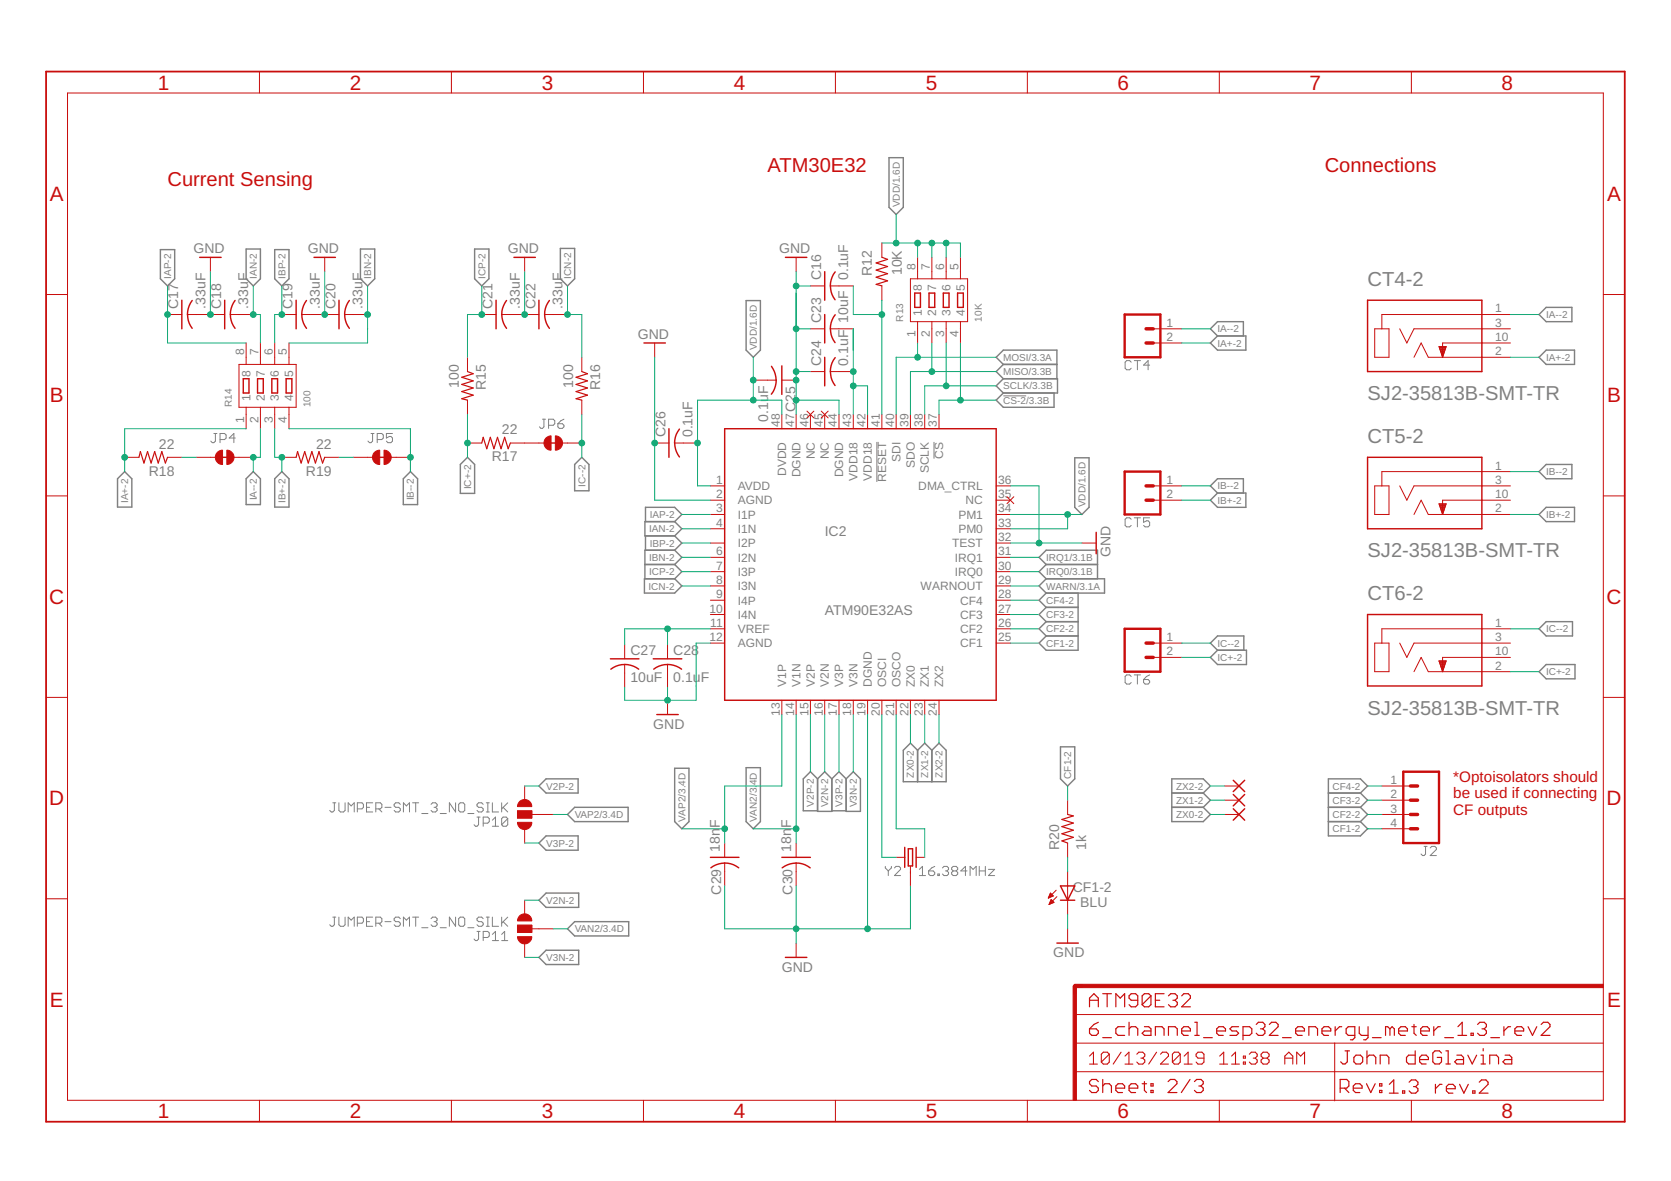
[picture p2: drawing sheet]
<svg xmlns="http://www.w3.org/2000/svg" width="297mm" height="210mm" viewBox="0 0 297 210" stroke-linecap="round" stroke-linejoin="round" font-family="sans-serif">
<g fill="none" stroke="#808080" stroke-width=".18">
<path d="M38 77h.6M38.3 77v1.4l-.3 .3h-.3l-.2-.3M39.1 78.1h.8l.3-.2v-.6l-.3-.3h-.8v1.7M41.8 77.9h-1.1l.9-.9v1.7M66 77h.5M66.2 77v1.4l-.2 .3h-.3l-.3-.3M67.1 78.1h.8l.2-.2v-.6l-.2-.3h-.8v1.7M69.8 77h-1.1v.9l.5-.3h.3l.3 .3v.5l-.3 .3h-.5l-.3-.3M96.4 74.5h.6M96.7 74.5v1.4l-.3 .2h-.2l-.3-.2M97.5 75.6h.8l.3-.3v-.5l-.3-.3h-.8v1.6M99.2 75.3h.8l.2 .3v.3l-.2 .2h-.6l-.2-.2z"/>
<path d="M100.2 74.5l-.5 .3-.5 .5M155.9 78.5v7.2M166 78.5v3M178.4 70.4h4M201.1 64.4l-.3-.3h-.5l-.3 .3v1l.3 .3h.5l.3-.3M201.6 64.1h1.1M202.2 64.1v1.6M204.4 64.9h-1.1l.8-.8v1.6M201.1 92.3l-.3-.3h-.5l-.3 .3v1.1l.3 .2h.5l.3-.2M201.6 92h1.1M202.2 92v1.6M204.4 92h-1.1v.8l.5-.2h.3l.3 .2v.6l-.3 .2h-.5l-.3-.2"/>
<path d="M201.6 120h1.1M202.2 120v1.6M204.4 120l-.6 .2-.5 .6M201.1 120.2l-.3-.2h-.5l-.3 .2v1.1l.3 .3h.5l.3-.3M203.3 120.8h.8l.3 .3v.2l-.3 .3h-.5l-.3-.3zM59.2 142.7h.5M59.4 142.7v1.3l-.2 .3h-.3l-.3-.3M60.2 142.7v1.3l.3 .3h.6l.2-.3v-1.3M61.9 144.3v-1.6l.5 .5 .6-.5v1.6M63.5 143.8h.8l.3-.3v-.5l-.3-.3h-.8v1.6M65.2 143.5h.5M66.3 142.7h-1.1v1.6h1.1"/>
<path d="M66.8 143.8h.8l.3-.3v-.5l-.3-.3h-.8v1.6M67.3 143.8l.6 .5M68.4 143.5h1.1M71.2 143l-.3-.3h-.6l-.2 .3v.2l.2 .3h.6l.3 .3v.2l-.3 .3h-.6l-.2-.3M71.7 144.3v-1.6l.5 .5 .6-.5v1.6M73.3 142.7h1.1M73.9 142.7v1.6M75 144.6h1.1M76.6 143l.3-.3h.5l.3 .3v.2l-.3 .3M77.2 143.5h.2M77.4 143.5l.3 .3v.2l-.3 .3h-.5l-.3-.3M78.3 144.6h1"/>
<path d="M81 142.7v1.6l-1.1-1.6v1.6M81.5 143l.3-.3h.5l.3 .3v1l-.3 .3h-.5l-.3-.3zM83.2 144.6h1M84.8 145.2h.5M85.1 145.2v1.4l-.3 .3h-.3l-.2-.3M85.9 143l-.3-.3h-.5l-.3 .3v.2l.3 .3h.5l.3 .3v.2l-.3 .3h-.5l-.3-.3M85.9 146.3h.8l.3-.3v-.5l-.3-.3h-.8v1.7M86.4 144.3h.6M86.4 142.7h.6M86.7 142.7v1.6M87.5 142.7v1.6h1.1M87.5 145.8l.6-.6v1.7"/>
<path d="M87.5 146.9h1.1M89.2 142.7v1.6M89.4 143.5l.9 .8M90.3 145.5l-.3-.3h-.6l-.2 .3v1.1M90.3 142.7l-1.1 1.1M90.3 145.5v1.1l-.3 .3h-.6l-.2-.3M90.3 145.5l-1.1 1.1M157.4 154v.3l.5 .5M157.9 154.8v.8M158.5 154v.3l-.6 .5M159 154.3l.3-.3h.5l.3 .3v.2l-1.1 1.1h1.1M163.4 154.5l.6-.5v1.6"/>
<path d="M163.4 155.6h1.1M165.1 154.8h.8l.3 .3v.2l-.3 .3h-.5l-.3-.3zM166.2 154l-.6 .3-.5 .5M166.7 155.3h.3v.3h-.3zM167.5 154.3l.3-.3h.5l.3 .3v.2l-.3 .3M168.1 154.8h.2M168.3 154.8l.3 .3v.2l-.3 .3h-.5l-.3-.3M169.4 154.8l-.2 .3v.2l.2 .3h.6l.2-.3v-.2l-.2-.3M169.4 154.8h.6M169.4 154.8l-.2-.3v-.2l.2-.3h.6l.2 .3v.2l-.2 .3M171.9 154.8h-1.1l.8-.8v1.6M172.4 155.6v-1.6l.6 .5 .5-.5v1.6"/>
<path d="M174.1 154.8h1.1M174.1 154v1.6M175.2 154v1.6M175.7 154.5h1.1l-1.1 1.1h1.1M253.2 150.4h.5M253.4 150.4v1.4l-.2 .3h-.3l-.3-.3M254.2 150.7l.3-.3h.6l.2 .3v.3l-1.1 1.1h1.1M59.2 163h.5M59.4 163v1.4l-.2 .2h-.3l-.3-.2M60.2 163v1.4l.3 .2h.6l.2-.2v-1.4M61.9 164.6v-1.6l.5 .5 .6-.5v1.6M63.5 164.1h.8l.3-.3v-.5l-.3-.3h-.8v1.6"/>
<path d="M65.2 163.8h.5M66.3 163h-1.1v1.6h1.1M66.8 164.1h.8l.3-.3v-.5l-.3-.3h-.8v1.6M67.3 164.1l.6 .5M68.4 163.8h1.1M71.2 163.3l-.3-.3h-.6l-.2 .3v.2l.2 .3h.6l.3 .3v.3l-.3 .2h-.6l-.2-.2M71.7 164.6v-1.6l.5 .5 .6-.5v1.6M73.3 163h1.1M73.9 163v1.6M75 164.9h1.1M76.6 163.3l.3-.3h.5l.3 .3v.2l-.3 .3M77.2 163.8h.2"/>
<path d="M77.4 163.8l.3 .3v.3l-.3 .2h-.5l-.3-.2M78.3 164.9h1M81 163v1.6l-1.1-1.6v1.6M81.8 163h.5l.3 .3v1.1l-.3 .2h-.5l-.3-.2v-1.1zM83.2 164.9h1M84.8 165.5h.5M85.1 165.5v1.4l-.3 .3h-.3l-.2-.3M85.9 163.3l-.3-.3h-.5l-.3 .3v.2l.3 .3h.5l.3 .3v.3l-.3 .2h-.5l-.3-.2M85.9 166.6h.8l.3-.3v-.5l-.3-.3h-.8v1.7M86.4 164.6h.6M86.4 163h.6M86.7 163v1.6"/>
<path d="M87.5 163v1.6h1.1M87.5 166.1l.6-.6v1.7M87.5 167.2h1.1M89.2 163v1.6M89.2 167.2h1.1M89.2 166.1l.5-.6v1.7M89.4 163.8l.9 .8M90.3 163l-1.1 1.1"/>
</g>
<g fill="none" stroke="#808080" stroke-width=".25">
<path d="M158 28h2.6v8.9l-1.3 1.2-1.3-1.2zM28.5 44.4h2.6v5.2l-1.3 1.2-1.3-1.2zM43.8 44.3h2.5v5.3l-1.3 1.2-1.2-1.2zM48.8 44.4h2.6v5.2l-1.3 1.2-1.3-1.2zM64.1 44.3h2.5v5.3l-1.3 1.2-1.2-1.2zM84.4 44.3h2.5v5.3l-1.3 1.2-1.2-1.2zM99.6 44.2h2.6v5.4l-1.3 1.2-1.3-1.2zM132.6 53.4h2.6v8.8l-1.3 1.3-1.3-1.3zM216.4 59.7l-1.2-1.3 1.2-1.2h4.6v2.5M273.6 55.9l1.2-1.3h4.6v2.6h-4.6zM178.4 64.8l-1.3-1.3 1.3-1.3h9.5v5.1M178.4 64.8h9.5"/>
<path d="M178.4 64.8l-1.3 1.2 1.3 1.3M178.4 67.3h9.6v2.5h-9.6M178.4 67.3l-1.3 1.3 1.3 1.2M178.4 69.8l-1.3 1.3 1.3 1.3h9v-2.6M215.2 61l1.2-1.3h5.1v2.5h-5.1zM274.8 62.2h5.1v2.6h-5.1l-1.2-1.3zM22.2 83.8l1.2 1.3v5h-2.5v-5zM45 83.8l1.3 1.3v4.6h-2.5v-4.6zM48.8 85.1l1.3-1.3 1.3 1.3v5h-2.6zM71.7 85.1l1.3-1.3 1.2 1.3v4.6h-2.5zM81.8 82.5l1.3-1.2 1.3 1.2v5.2h-2.6zM103.4 81.3l1.3 1.2v4.7h-2.5v-4.7z"/>
<path d="M114.7 92.7v-2.5h5.2l1.3 1.2-1.3 1.3M114.7 95.2v2.6M119.9 92.7h-5.3v2.5h5.3M119.9 92.7l1.3 1.3-1.3 1.2M119.9 97.8h-5.3v5.1M119.9 95.2l1.3 1.3-1.3 1.3M119.9 97.8l1.3 1.3-1.3 1.2M191.1 81.4h2.5v8.8l-1.3 1.2-1.2-1.2zM216.4 87.6h5.1v2.6h-5.1l-1.2-1.3zM216.4 87.6l-1.2-1.2 1.2-1.3h4.6v2.5M273.6 91.4l1.2-1.2h5.1v2.5h-5.1zM273.6 83.8l1.2-1.3h4.6v2.6h-4.6z"/>
<path d="M114.6 102.9h5.3l1.3 1.2-1.3 1.3h-5.3zM114.6 100.3h5.3M119.9 100.3l1.3 1.3-1.3 1.3M186 102.9h10.3v2.5h-10.3M186 100.3h9.1M186 107.9l-1.3 1.3 1.3 1.3M186 110.5l-1.3 1.3 1.3 1.2M186 100.3l-1.3-1.2 1.3-1.3h9.1v5.1M186 102.9l-1.3 1.2 1.3 1.3M186 105.4l-1.3 1.3 1.3 1.2M186 107.9h5.6M186 110.5h5.6"/>
<path d="M186 113h5.6M186 100.3l-1.3 1.3 1.3 1.3M191.6 105.4v10.2h-5.6l-1.3-1.3 1.3-1.3M216.4 115.6l-1.2-1.3 1.2-1.3h4.7v2.6M216.4 115.6h5.2v2.5h-5.2l-1.2-1.3zM274.8 110.5h4.7v2.5h-4.7l-1.2-1.2zM274.8 118.1h5.2v2.5h-5.2l-1.2-1.2zM95.8 139.7l1.3-1.3h5.7v2.5h-5.7zM119.9 136.5h2.6v9.5l-1.3 1.3-1.3-1.3zM132.6 136.4h2.6v9.6l-1.3 1.3-1.3-1.3zM145.3 138.4l1.3-1.2 1.3 1.2M145.3 138.4l-1.2-1.2-1.3 1.2v5.7h2.5"/>
<path d="M145.3 138.4v5.8h2.6v-5.8M147.9 138.4l1.2-1.2 1.3 1.2M151.7 137.2l1.3 1.2v5.8h-2.6v-5.8zM163.1 133.3l-1.3-1.2-1.2 1.2v5.6h7.6v-5.6l-1.3-1.2-1.2 1.2M163.1 133.3v5.6M163.1 133.3l1.3-1.2 1.3 1.2M165.7 133.3v5.6M188.5 132.7h2.6v5.7l-1.3 1.3-1.3-1.3zM97.1 148.6h5.7v2.5h-5.7l-1.3-1.3zM97.1 158.7h5.8v2.6h-5.8l-1.3-1.3zM100.9 144.8l1.3-1.3h9.5v2.5h-9.5zM147.9 144.1h2.5"/>
<path d="M208.3 143.5h5.6M208.3 140.9h5.6M213.9 140.9l1.3-1.2-1.3-1.3h-5.6v7.6h5.6l1.3-1.2-1.3-1.3M213.9 140.9l1.3 1.3-1.3 1.3M236.1 146h5.7M236.1 143.5h5.7M236.1 140.9h5.7M241.8 140.9l1.3-1.2-1.3-1.3h-5.7v10.2h5.7l1.3-1.3-1.3-1.3M241.8 140.9l1.3 1.3-1.3 1.3M241.8 143.5l1.3 1.3-1.3 1.2M95.8 170.2l1.3-1.3h5.8v2.5h-5.8zM100.9 165.1l1.3-1.3h9.6v2.5h-9.6z"/>
</g>
<g fill="none" stroke="#c90d0c" stroke-width=".21">
<path d="M156.8 45.7l1 .4-2.1 .6 2.1 .7-2.1 .6 2.1 .6-2.1 .7 2.1 .6-2.1 .6 1.1 .3M83.1 66l1 .4-2 .7 2 .6-2 .6 2 .7-2 .6 2 .6-2 .7 1 .2M85.6 78.7l.3-1 .6 2.1 .7-2.1 .6 2.1 .6-2.1 .7 2.1 .6-2.1 .6 2.1 .4-1.1M103.4 66l1 .4-2 .7 2 .6-2 .6 2 .7-2 .6 2 .6-2 .7 1 .2M24.7 81.3l.3-1 .6 2 .6-2 .7 2 .6-2 .6 2 .7-2 .6 2 .4-1M52.6 81.3l.3-1 .6 2 .7-2 .6 2 .6-2 .7 2 .6-2 .6 2 .4-1M189.8 144.8l1 .2-2 .6 2 .7-2 .6 2 .7-2 .6 2 .6-2 .7 1 .3M193.7 178.9v-1.5l.8-.8 .7 .8v1.5M193.7 177.8h1.5M196 176.6h1.6M196.8 176.6v2.3M198.4 178.9v-2.3l.7 .8 .8-.8v2.3"/>
<path d="M202.2 177.8h-1.1l-.4-.4v-.4l.4-.4h.8l.3 .4v1.6l-.3 .3h-.8l-.4-.3M204.6 177v1.6l-.4 .3h-.8l-.4-.3M204.6 177l-.4-.4h-.8l-.4 .4v1.6M204.6 177l-1.6 1.6M205.4 177.8h.8M206.9 176.6h-1.5v2.3h1.5M207.7 177l.4-.4h.8l.4 .4v.4l-.4 .4M208.5 177.8h.4M208.9 177.8l.4 .4v.4l-.4 .3h-.8l-.4-.3M210.1 177l.3-.4h.8l.4 .4v.4l-1.5 1.5h1.5M193.7 182.9h1.2l.3 .3v.4l-.3 .4h-.8l-.4-.4zM195.2 192.2l-.3-.3h-.8l-.4 .3v.4l.4 .4h.8l.3 .4v.4l-.3 .4h-.8l-.4-.4"/>
<path d="M195.2 181.7l-.7 .4-.8 .8M196 191.9v2.3M196 193l.4-.4h.8l.4 .4v1.2M196 184.4h1.6M198.4 193.4h1.5v-.4l-.4-.4h-.7l-.4 .4v.8l.4 .4h.7M199.9 182.5h-1.1l-.4 .4v.7l.4 .4h1.1M200.7 193.4h1.5v-.4l-.3-.4h-.8l-.4 .4v.8l.4 .4h.8M200.7 181.7v2.3M200.7 182.9l.4-.4h.8l.3 .4v1.1M203 192.6h.8M203.4 192.2v1.6l.4 .4M203.4 182.5h.8l.4 .4v1.1h-1.2l-.4-.4 .4-.4h1.2"/>
<path d="M204.6 192.6h.4v.4h-.4zM204.6 193.8h.4v.4h-.4zM205.4 184v-1.5h1.1l.4 .4v1.1M207.6 192.2l.4-.3h.8l.4 .3v.4l-1.6 1.6h1.6M207.7 184v-1.5h1.2l.4 .4v1.1M210.1 183.2h1.5v-.3l-.4-.4h-.8l-.3 .4v.7l.3 .4h.8M211.5 191.9l-1.5 2.3M212.3 192.2l.4-.3h.8l.4 .3v.4l-.4 .4M212.4 184h.8M212.4 181.7h.4v2.3M213.1 193h.4M213.5 193l.4 .4v.4l-.4 .4h-.8l-.4-.4"/>
<path d="M214 184.4h1.5M216.3 183.2h1.5v-.3l-.4-.4h-.7l-.4 .4v.7l.4 .4h.7M220.2 182.5h-1.2l-.4 .4 .4 .3h.8l.4 .4-.4 .4h-1.2M221 184h1.1l.4-.4v-.7l-.4-.4h-1.1v2.3M223.3 182.1l.4-.4h.8l.4 .4v.4l-.4 .4M224.1 182.9h.4M224.5 182.9l.4 .3v.4l-.4 .4h-.8l-.4-.4M225.6 182.1l.4-.4h.8l.4 .4v.4l-1.6 1.5h1.6M228 184.4h1.5M230.3 183.2h1.6v-.3l-.4-.4h-.8l-.4 .4v.7l.4 .4h.8M232.7 184v-1.5h1.1l.4 .4v1.1M235 183.2h1.6v-.3l-.4-.4h-.8l-.4 .4v.7l.4 .4h.8"/>
<path d="M237.3 182.5v1.5M238.2 193.4h1.2l.4-.4v-.8l-.4-.3h-1.2v2.3M238.5 182.5h-.4l-.8 .7M239 193.4l.8 .8M239.1 186.8h.8M239.5 186.8v1.9l-.4 .4h-.4l-.4-.4M240.6 193.4h1.5v-.4l-.4-.4h-.7l-.4 .4v.8l.4 .4h.7M240.8 184h-1.1l-.4-.4v-.7l.4-.4h1.1v1.9l-.3 .4h-.4M241 187.5h.8l.4 .4v.8l-.4 .4h-.8l-.3-.4v-.8zM241.6 182.5v1.1l.4 .4h1.2M242.9 192.6l.8 1.6 .8-1.6M243 187.9l.4-.4h.8l.4 .4v1.2"/>
<path d="M243 186.8v2.3M243.2 182.5v1.9l-.4 .4h-.4M244 184.4h1.5M245.2 192.6h.4v.4h-.4zM245.2 193.8h.4v.4h-.4zM245.3 189.1v-1.6h1.2l.4 .4v1.2M247 192.7l.8-.8v2.4M247 194.3h1.5M247.1 182.9l-.4-.4h-.4v1.5M247.1 182.9v1.1M247.1 182.9l.4-.4 .4 .4v1.1M248.6 183.2h1.6v-.3l-.4-.4h-.8l-.4 .4v.7l.4 .4h.8"/>
<path d="M249.3 193.9h.4v.4h-.4zM250.5 192.3l.4-.4h.8l.4 .4v.4l-.4 .4M251 182.5h.8M251.3 193.1h.4M251.4 182.1v1.5l.4 .4M251.6 186.8v2.3h-1.2l-.4-.4v-.8l.4-.4h1.2M251.7 193.1l.4 .4v.4l-.4 .4h-.8l-.4-.4M252.3 188.3h1.6v-.4l-.4-.4h-.7l-.5 .4v.8l.5 .4h.7M252.5 183.2h1.6v-.3l-.4-.4h-.8l-.4 .4v.7l.4 .4h.8M254.9 182.5v1.5M255.2 192.7v1.6M256 182.5h-.3l-.8 .7"/>
<path d="M256.2 187.2l-.3-.4h-.8l-.4 .4v1.5l.4 .4h.8l.3-.4v-.8h-.7M256.3 192.7h-.4l-.7 .8M256.8 184.4h1.6M257 189.1h.8M257 186.8h.4v2.3M257.1 193.5h1.6v-.4l-.4-.4h-.8l-.4 .4v.8l.4 .4h.8M259 187.5h.8l.4 .4v1.2h-1.2l-.4-.4 .4-.4h1.2M259.2 184h1.5M259.2 182.5l.7-.8v2.3M259.5 192.7l.7 1.6 .8-1.6M260.9 187.5l.8 1.6 .8-1.6M261.5 183.6h.4v.4h-.4z"/>
<path d="M261.8 193.9h.4v.4h-.4zM262.7 182.1l.4-.4h.7l.4 .4v.4l-.4 .4M263 192.3l.4-.4h.7l.4 .4v.4l-1.5 1.6h1.5M263.3 189.1h.8M263.3 187.5h.4v1.6M263.4 182.9h.4M263.7 186.4v.4M263.8 182.9l.4 .3v.4l-.4 .4h-.7l-.4-.4M264.8 189.1v-1.6h1.2l.4 .4v1.2M265 184.4h1.6M267.3 182.5v1.5M267.5 187.5h.8l.4 .4v1.2h-1.2l-.3-.4 .3-.4h1.2"/>
<path d="M268.5 182.5h-.4l-.8 .7M269.3 183.2h1.5v-.3l-.3-.4h-.8l-.4 .4v.7l.4 .4h.8M271.6 182.5l.8 1.5 .8-1.5M274 182.1l.4-.4h.7l.4 .4v.4l-1.5 1.5h1.5"/>
</g>
<g fill="none" stroke="#c90d0c" stroke-width=".18">
<path d="M12 16.5h273v179.1h-273zM46.1 12.7v3.8M80.2 12.7v3.8M114.4 12.7v3.8M148.5 12.7v3.8M182.6 12.7v3.8M216.7 12.7v3.8M250.9 12.7v3.8M8.2 52.3h3.8M29.8 55.9h2.5M33.3 55.9h6.6M37.4 45.7v2.6"/>
<path d="M41 55.9h4M50.1 55.9h2.5M53.7 55.9h6.6M57.7 45.7v2.6M61.3 55.9h4M85.6 55.9h2.6M89.2 55.9h6.6M93.3 45.7v2.6M96.8 55.9h4.1M141.5 45.7v2.6M144.1 58.4h2.5M144.1 50.8h2.5"/>
<path d="M147.6 58.4h4.1M147.6 50.8h4.1M156.8 43.2v2.5M156.8 50.8v2.5M161.8 49.6h10.2v7.6h-10.2zM163.1 45.7v3.9M163.1 57.2v3.8M165.7 45.7v3.9M165.7 57.2v3.8M168.2 45.7v3.9M168.2 57.2v3.8M170.7 45.7v3.9"/>
<path d="M170.7 57.2v3.8M205 58.4h5.1M244.4 58.4h2.5v5.1h-2.5zM248.8 58.4l1.3 2.6 1.3-2.6h17.1M268.5 55.9h-22.9v2.5M285 52.3h3.8M42.5 64.8h10.1v7.6h-10.1zM43.8 61v3.8M43.8 72.4v3.8M46.3 61v3.8M46.3 72.4v3.8M48.8 61v3.8"/>
<path d="M48.8 72.4v3.8M51.4 61v3.8M51.4 72.4v3.8M83.1 78.7h2.5M83.1 63.5v2.5M83.1 71.1v2.6M90.7 78.7h6M100 78.7h3.4M103.4 63.5v2.5M103.4 71.1v2.6M116.4 61v2.5M116.4 78.7h2.5"/>
<path d="M119.9 78.7h4.1M133.9 67.6h4.1M139 73.7v2.5M139 67.6h2.5M141.5 73.7v2.5M143.4 73.1l1.3 1.2M144.1 73.7v2.5M144.1 66h2.5M144.7 73.1l-1.3 1.2M146 73.1l1.2 1.2M146.6 73.7v2.5M147.2 73.1l-1.2 1.2"/>
<path d="M147.6 66h4.1M149.1 73.7v2.5M151.7 73.7v2.5M154.2 73.7v2.5M156.8 73.7v2.5M159.3 73.7v2.5M161.8 73.7v2.5M164.4 73.7v2.5M166.9 73.7v2.5M205 61h5.1M251.4 63.5l1.2-2.5 1.3 2.5h14.6M255.8 61.6h1.3l-.7 1.9z"/>
<path d="M255.8 61.6h1.3M255.8 61.8h1.2M255.9 61.9h1.1M255.9 62h1M256 62.1h.9M256 62.2h.9M256.1 62.4h.7M256.1 62.5h.7M256.1 62.6h.6M256.2 62.7h.5M256.2 62.8h.5M256.2 63h.4"/>
<path d="M256.3 63.1h.3M256.3 63.2h.2M256.4 63.3h.1M256.4 63.4h.1M268.5 61h-12.1v2.5M8.2 88.1h3.8M22.2 81.3h2.5M29.8 81.3h2.5M34.9 81.3h3.4M41.6 81.3h3.4M50.1 81.3h2.5M57.7 81.3h2.6"/>
<path d="M62.8 81.3h3.4M69.5 81.3h3.5M126.3 88.9h2.5M126.3 86.4h2.5M126.3 94h2.5M126.3 91.4h2.5M126.3 99.1h2.5M126.3 96.5h2.5M177.1 88.9h2.5M177.1 86.4h2.5M177.1 94h2.5M177.1 91.4h2.5"/>
<path d="M177.1 99.1h2.5M177.1 96.5h2.5M179 88.3l1.2 1.2M180.2 88.3l-1.2 1.2M192.3 96.5h2.6M205 88.9h5.1M205 86.4h5.1M244.4 86.4h2.5v5h-2.5zM248.8 86.4l1.3 2.5 1.3-2.5h17.1M251.4 91.4l1.2-2.5 1.3 2.5h14.6M255.8 89.5h1.3l-.7 1.9zM255.8 89.6h1.2"/>
<path d="M255.9 89.7h1.1M255.9 89.9h1.1M255.9 90h1M256 90.1h.9M256 90.2h.8M256.1 90.3h.7M256.1 90.5h.7M256.1 90.6h.6M256.2 90.7h.5M256.2 90.8h.4M256.3 91h.3M256.3 91.1h.3"/>
<path d="M256.3 91.2h.2M256.4 91.3h.1M256.4 91.4h.1M268.5 88.9h-12.1v2.5M268.5 83.8h-22.9v2.6M285 88.1h3.8M111 114.6v2.5M111 118.1v4.1M118.7 114.6v2.5M118.7 118.1v4.1M126.3 114.3h2.5M126.3 111.8h2.5"/>
<path d="M126.3 109.2h2.5M126.3 106.7h2.5M126.3 104.1h2.5M126.3 101.6h2.5M177.1 114.3h2.5M177.1 111.8h2.5M177.1 109.2h2.5M177.1 106.7h2.5M177.1 104.1h2.5M177.1 101.6h2.5M205 114.3h5.1M205 116.8h5.1"/>
<path d="M244.4 114.3h2.5v5.1h-2.5zM248.8 114.3l1.3 2.5 1.3-2.5h17.1M251.4 119.4l1.2-2.6 1.3 2.6h14.6M255.8 117.5h1.3l-.7 1.9zM255.8 117.6h1.2M255.9 117.7h1.1M255.9 117.8h1M256 118h.9M256 118.1h.9M256.1 118.2h.7M256.1 118.3h.7M256.1 118.4h.7"/>
<path d="M256.2 118.6h.5M256.2 118.7h.5M256.2 118.8h.4M256.3 118.9h.3M256.3 119h.2M256.4 119.2h.1M256.4 119.3h.1M268.5 111.8h-22.9v2.5M268.5 116.8h-12.1v2.6M8.2 124h3.8M93.3 139.7v2.5M118.7 124.5v2.5"/>
<path d="M139 124.5v2.5M141.5 124.5v2.5M144.1 124.5v2.5M146.6 124.5v2.5M149.1 124.5v2.5M151.7 124.5v2.5M154.2 124.5v2.5M156.8 124.5v2.5M159.3 124.5v2.5M161.8 124.5v2.5M164.4 124.5v2.5M166.9 124.5v2.5"/>
<path d="M217.7 139.7h2.5M245.6 139.7h5.1M285 124h3.8M8.2 159.7h3.8M92 144.1h2.5v1.3h-2.5zM93.3 147.3v2.5M93.3 160v2.5M94.5 144.8h3.8M128.8 149.8v2.6M128.8 153.4v4.1M141.5 149.8v2.6M141.5 153.4v4.1"/>
<path d="M159.3 152.4h1.5M161.8 154v3.5M162.9 152.4h1.5M186.4 159.6h.1M186.4 159.4h.3M186.5 159.3h.5M186.5 159.2h.7M186.6 159.1h.5M186.6 159h.4M186.7 158.9h.1M186.7 158.7l.5 .5-.8 .4zM186.8 159.9h.1"/>
<path d="M186.9 159.9l.5 .5-.9 .4zM187.7 158.2l-1.3 1.4M187.9 159.4l-1.4 1.4M189.8 142.2v2.6M189.8 149.8v2.6M189.8 154.9v7.6M217.7 142.2h2.5M217.7 144.8h2.5M245.6 142.2h5.1M245.6 144.8h5.1M245.6 147.3h5.1M285 159.7h3.8"/>
<path d="M92 164.4h2.5v1.3h-2.5zM93.3 167.6v2.6M94.5 165.1h3.8M141.5 167.6v2.6M186.5 160.7h.2M186.6 160.5h.4M186.6 160.4h.7M186.7 160.3h.6M186.7 160.2h.5M186.8 160.1h.2M189.8 165.1v2.5M46.1 195.6v3.8"/>
<path d="M80.2 195.6v3.8M114.4 195.6v3.8M148.5 195.6v3.8M182.6 195.6v3.8M191.1 190.5h93.9M191.1 185.4h93.9M191.1 180.3h93.9M216.7 195.6v3.8M237.3 185.4v10.3M250.9 195.6v3.8"/>
</g>
<g fill="none" stroke="#c90d0c" stroke-width=".25">
<path d="M32.3 53.4v5M34.2 53.4a4 4 0 0 0 0 5M35.5 45.7h3.8M39.9 53.4v5M41 55.9a3.9 3.9 0 0 0 .8 2.5M41.8 53.4a4.2 4.2 0 0 0-.9 2.5M52.6 53.4v5M54.5 53.4a4 4 0 0 0 0 5M55.8 45.7h3.8M60.3 53.4v5M61.3 55.9a3.9 3.9 0 0 0 .8 2.5M62.1 53.4a4.2 4.2 0 0 0-.8 2.5"/>
<path d="M88.2 53.4v5M90 53.4a4 4 0 0 0 0 5M91.4 45.7h3.8M95.8 53.4v5M97.7 53.4a4 4 0 0 0 0 5M139.6 45.7h3.8M146.6 48.3v5.1M146.6 55.9v5.1M147.6 58.4a3.9 3.9 0 0 0 .8 2.5M147.6 50.8a3.9 3.9 0 0 0 .8 2.5M148.5 55.9a4 4 0 0 0-.9 2.5M148.5 48.3a4 4 0 0 0-.9 2.5"/>
<path d="M162.6 52.1h1v2.5h-1zM165.1 52.1h1.1v2.5h-1.1zM167.7 52.1h1v2.5h-1zM170.2 52.1h1v2.5h-1zM243.1 53.4h20.3v12.6h-20.3zM43.2 67.3h1.1v2.5h-1.1zM45.8 67.3h1v2.5h-1zM48.3 67.3h1v2.5h-1zM50.9 67.3h1v2.5h-1zM97.6 78.7h1.8M114.5 61h3.8M118.9 76.2v5.1"/>
<path d="M119.9 78.7a4.2 4.2 0 0 0 .9 2.5M120.8 76.3a3.9 3.9 0 0 0-.9 2.4M128.8 76.2h48.3v48.3h-48.3zM137.1 65.1l.5 .9 .4 1.6M138 67.6l-.1 .5a4 4 0 0 1-.8 2M139 65v5.1M146.6 63.5v5.1M147.6 66a3.9 3.9 0 0 0 .8 2.5M148.5 63.6a3.9 3.9 0 0 0-.9 2.4M39.2 81.3h1.8M67.1 81.3h1.8M194.9 94.6v3.8"/>
<path d="M243.1 81.3h20.3v12.7h-20.3zM108.5 117.1h5.1M111 118.1h.6a4.2 4.2 0 0 1 1.9 .8M111 118.1a3.9 3.9 0 0 0-2.4 .8M116.1 117.1h5.1M118.7 118.1h.5a4.2 4.2 0 0 1 2 .8M118.7 118.1a3.9 3.9 0 0 0-2.5 .8M243.1 109.2h20.3v12.7h-20.3zM116.8 127h3.8M219.2 138.7l2.1 2M221.3 138.7l-2.1 2M126.3 152.4h5.1"/>
<path d="M126.4 154.2a4 4 0 0 1 4.9 0M139 152.4h5.1M139 154.2a4.1 4.1 0 0 1 5 0M160.8 150.6v3.6M161.5 150.9h.7v3h-.7zM162.9 150.6v3.6M188.5 157.5h2.6l-1.3 2.5zM188.5 160h2.6M219.2 141.2l2.1 2M219.2 143.7l2.1 2.1M221.3 141.2l-2.1 2M221.3 143.7l-2.1 2.1"/>
<path d="M139.6 170.2h3.8M187.9 167.6h3.8"/>
</g>
<path d="M199.9 55.9h6.4v7.6h-6.4zM199.9 83.8h6.4v7.6h-6.4zM199.9 111.8h6.4v7.6h-6.4zM249.4 137.2h6.4v12.6h-6.4z" fill="none" stroke="#c90d0c" stroke-width=".42"/>
<path d="M203.7 58.4h1.3M203.7 61h1.3M203.7 88.9h1.3M203.7 86.4h1.3M203.7 116.8h1.3M203.7 114.3h1.3M250.7 139.7h1.3M250.7 144.8h1.3M250.7 142.2h1.3M250.7 147.3h1.3M192.3 175.2h-1.2v1.3" fill="none" stroke="#c90d0c" stroke-width=".61"/>
<g fill="#c90d0c" stroke="#c90d0c" stroke-width=".18">
<path d="M68.3 80a1.3 1.3 0 0 1 1.2 1.3h-1.2z" fill-rule="evenodd"/>
<path d="M68.3 81.3h1.2a1.26 1.26 0 0 1-1.2 1.2z" fill-rule="evenodd"/>
<path d="M66.5 80.4l.5-.3 .5-.1v2.5a1.27 1.27 0 0 1-1.2-.7 1.27 1.27 0 0 1 .2-1.4z" fill-rule="evenodd"/>
<path d="M40.3 80a1.3 1.3 0 0 1 1.3 1.3h-1.3z" fill-rule="evenodd"/>
<path d="M40.3 81.3h1.3a1.26 1.26 0 0 1-1.3 1.2z" fill-rule="evenodd"/>
<path d="M38.6 80.4l.5-.3 .5-.1v2.5a1.26 1.26 0 0 1-1.2-.7 1.26 1.26 0 0 1 .2-1.4z" fill-rule="evenodd"/>
<path d="M98.7 77.5a1.26 1.26 0 0 1 1.3 1.2h-1.3z" fill-rule="evenodd"/>
<path d="M98.7 78.7h1.3a1.23 1.23 0 0 1-1.3 1.3z" fill-rule="evenodd"/>
<path d="M97 77.9l.5-.3 .5-.1v2.5a1.27 1.27 0 0 1-1.2-.7 1.27 1.27 0 0 1 .2-1.4z" fill-rule="evenodd"/>
<path d="M92.4 142.4a1.27 1.27 0 0 1 1.4-.2 1.27 1.27 0 0 1 .7 1.2h-2.5l.1-.5z" fill-rule="evenodd"/>
<path d="M92 146.2h2.5a1.27 1.27 0 0 1-1.2 1.2 1.27 1.27 0 0 1-1.3-1.2z" fill-rule="evenodd"/>
<path d="M92.4 162.7a1.27 1.27 0 0 1 1.4-.2 1.27 1.27 0 0 1 .7 1.2h-2.5l.1-.5z" fill-rule="evenodd"/>
<path d="M92 166.5h2.5a1.27 1.27 0 0 1-1.2 1.3 1.27 1.27 0 0 1-1.3-1.3z" fill-rule="evenodd"/>
</g>
<g fill="#c90d0c" stroke="#c90d0c" stroke-width=".18">
<path d="M190.8 175.2h.5v20.4h-.5z"/>
<path d="M191 174.9h94v.6h-94z"/>
<path d="M92 144.1h2.5v1.3h-2.5z"/>
<path d="M92 164.4h2.5v1.3h-2.5z"/>
</g>
<path d="M8.2 12.7h280.6v186.7h-280.6z" fill="none" stroke="#c90d0c" stroke-width=".32"/>
<g fill="none" stroke="#c90d0c" stroke-width=".19">
<path d="M193.7 187.7l.7-.7v2.1M193.7 189.1h1.4M197.2 187.4v1.4l-.4 .3h-.7l-.3-.3M197.2 187.4l-.4-.4h-.7l-.3 .4v1.4M197.2 187.4l-1.4 1.4M199.3 187l-1.4 2.1M200 189.1h1.4M200 187.7l.7-.7v2.1M202.1 187.4l.3-.4h.7l.4 .4v.3l-.4 .4M202.8 188.1h.3M203.1 188.1l.4 .3v.4l-.4 .3h-.7l-.3-.3M205.6 187l-1.4 2.1"/>
<path d="M206.3 187.4l.4-.4h.6l.4 .4v.3l-1.4 1.4h1.4M209.8 187.4v1.4l-.3 .3h-.8l-.3-.3M209.8 187.4l-.3-.4h-.8l-.3 .4v1.4M209.8 187.4l-1.4 1.4M210.5 189.1h1.4M210.5 187.7l.7-.7v2.1M214 188.1h-1l-.4-.4v-.3l.4-.4h.7l.3 .4v1.4l-.3 .3h-.7l-.4-.3M216.8 189.1h1.4M216.8 187.7l.7-.7v2.1M218.9 189.1h1.4M218.9 187.7l.7-.7v2.1M221 188.8h.4v.3h-.4z"/>
<path d="M221 187.7h.4v.4h-.4zM222.1 187.4l.3-.4h.7l.4 .4v.3l-.4 .4M222.8 188.1h.3M223.1 188.1l.4 .3v.4l-.4 .3h-.7l-.3-.3M224.5 188.1l-.3 .3v.4l.3 .3h.7l.4-.3v-.4l-.4-.3M224.5 188.1l-.3-.4v-.3l.3-.4h.7l.4 .4v.3l-.4 .4M224.5 188.1h.7M228.4 188.1h1.4M228.4 189.1v-1.4l.7-.7 .7 .7v1.4M230.5 189.1v-2.1l.7 .7 .7-.7v2.1"/>
</g>
<g fill="none" stroke="#0dab76" stroke-width=".18">
<path d="M159.3 38.1v5.1M29.8 50.8v10.2h14M37.4 48.3v7.6M45 50.8v5.1h1.3v5.1M50.1 50.8v5.1h-1.3v5.1M57.7 48.3v7.6M65.3 50.8v10.2h-13.9M85.6 50.8v5.1h-2.5v7.6M93.3 48.3v7.6M100.9 50.8v5.1h2.5v7.6M141.5 48.3v25.4M141.5 58.4h2.6"/>
<path d="M141.5 50.8h2.6M151.7 50.8v5.1h5.1M151.7 58.4v15.3M156.8 43.2h2.5M156.8 53.3v20.4M159.3 43.2h11.4v2.5M163.1 43.2v2.5M165.7 43.2v2.5M168.2 43.2v2.5M210.1 58.4h5.1M268.5 55.9h5.1M43.8 76.2h-21.6v7.6"/>
<path d="M46.3 76.2v5.1h-1.1M48.8 76.2v5.1h1.3v2.5M51.4 76.2h21.6v7.6M83.1 73.7v7.6M103.4 73.7v7.6M103.4 78.7h.2M116.4 63.5v25.4h9.9M133.9 63.5v7.6M139 73.7v-2.6h-15v15.3h2.3M141.5 71.1h7.6v2.6M141.5 66h2.6M151.7 68.6h2.5v5.1"/>
<path d="M163.1 61v2.5M165.7 61v5M168.2 61v7.6M170.7 61v10.1M177.1 63.5h-17.8v10.2M177.1 71.1h-10.2v2.6M177.1 66h-15.3v7.7M177.1 68.6h-12.7v5.1M210.1 61h5.1M268.5 63.5h5.1M32.3 81.3h2.6M45 81.3v2.5"/>
<path d="M60.3 81.3h2.5M121.2 91.4h5.1M121.2 94h5.1M121.2 96.5h5.1M121.2 99.1h5.1M179.6 91.4h12.7M179.6 96.5h12.7M179.6 86.4h5.1v10.1M179.6 99.1h5.1M189.8 91.4v2.6h-10.2M210.1 86.4h5.1M210.1 88.9h5.1"/>
<path d="M268.5 91.4h5.1M268.5 83.8h5.1M118.7 111.8v2.8M121.2 101.6h5.1M121.2 104.1h5.1M126.3 114.3h-2.6v10.2h-12.7v-2.3M126.3 111.8h-15.3v2.8M179.6 101.6h5.1M179.6 104.1h5.1M179.6 114.3h4.9M179.6 106.7h4.9M179.6 109.2h4.9"/>
<path d="M179.6 111.8h4.9M210.1 114.3h5.1M210.1 116.8h5.1M268.5 111.8h5.1M268.5 119.4h5.1M93.3 139.7h2.5M118.7 122.2v2.3M139 127v12.7h-10.2v10.1M141.5 127v22.8M144.1 127v10.2M146.6 127v10.2M149.1 127v10.2"/>
<path d="M151.7 127v10.2M154.2 127v38.1M156.8 127v25.4h2.5M159.3 127v20.3h5.1v5.1M161.8 127v5.1M164.4 127v5.1M166.9 127v5.1M189.8 139.7v2.5M215.2 139.7h2.5M243.1 139.7h2.5M93.3 160h2.5M93.3 149.8h2.5"/>
<path d="M98.3 144.8h2.6M121.2 147.3h7.6M128.8 157.5v7.6h33v-7.6M133.9 147.3h7.6M141.5 157.5v10.1M189.8 152.4v2.5M215.2 144.8h2.5M215.2 142.2h2.5M243.1 144.8h2.5M243.1 142.2h2.5M243.1 147.3h2.5M93.3 170.2h2.5"/>
<path d="M98.3 165.1h2.6M189.8 162.5v2.6"/>
</g>
<g fill="#0dab76" stroke="#0dab76" stroke-width=".18">
<circle cx="22.2" cy="81.3" r=".51"/>
<circle cx="29.8" cy="55.9" r=".51"/>
<circle cx="45" cy="55.9" r=".51"/>
<circle cx="85.6" cy="55.9" r=".51"/>
<circle cx="100.9" cy="55.9" r=".51"/>
<circle cx="118.7" cy="124.5" r=".51"/>
<circle cx="37.4" cy="55.9" r=".51"/>
<circle cx="184.7" cy="96.5" r=".51"/>
<circle cx="57.7" cy="55.9" r=".51"/>
<circle cx="141.5" cy="58.4" r=".51"/>
<circle cx="141.5" cy="71.1" r=".51"/>
<circle cx="141.5" cy="66" r=".51"/>
<circle cx="141.5" cy="50.8" r=".51"/>
<circle cx="141.5" cy="67.6" r=".51"/>
<circle cx="116.4" cy="78.7" r=".51"/>
<circle cx="93.3" cy="55.9" r=".51"/>
<circle cx="141.5" cy="165.1" r=".51"/>
<circle cx="154.2" cy="165.1" r=".51"/>
<circle cx="165.7" cy="43.2" r=".51"/>
<circle cx="168.2" cy="43.2" r=".51"/>
<circle cx="159.3" cy="43.2" r=".51"/>
<circle cx="163.1" cy="43.2" r=".51"/>
<circle cx="189.8" cy="91.4" r=".51"/>
<circle cx="133.9" cy="67.6" r=".51"/>
<circle cx="133.9" cy="71.1" r=".51"/>
<circle cx="124" cy="78.7" r=".51"/>
<circle cx="151.7" cy="68.6" r=".51"/>
<circle cx="151.7" cy="66" r=".51"/>
<circle cx="165.7" cy="66" r=".51"/>
<circle cx="168.2" cy="68.6" r=".51"/>
<circle cx="170.7" cy="71.1" r=".51"/>
<circle cx="163.1" cy="63.5" r=".51"/>
<circle cx="118.7" cy="111.8" r=".51"/>
<circle cx="45" cy="81.3" r=".51"/>
<circle cx="156.8" cy="55.9" r=".51"/>
<circle cx="50.1" cy="55.9" r=".51"/>
<circle cx="65.3" cy="55.9" r=".51"/>
<circle cx="50.1" cy="81.3" r=".51"/>
<circle cx="73" cy="81.3" r=".51"/>
<circle cx="83.1" cy="78.7" r=".51"/>
<circle cx="103.4" cy="78.7" r=".51"/>
<circle cx="128.8" cy="147.3" r=".51"/>
<circle cx="141.5" cy="147.3" r=".51"/>
</g>
<g font-size="3.7" fill="#c90d0c">
<text x="28" y="15.9">1</text>
<text x="62.2" y="15.9">2</text>
<text x="96.3" y="15.9">3</text>
<text x="130.4" y="15.9">4</text>
<text x="164.5" y="15.9">5</text>
<text x="198.7" y="15.9">6</text>
<text x="232.8" y="15.9">7</text>
<text x="266.9" y="15.9">8</text>
<text x="8.9" y="35.7">A</text>
<text x="285.7" y="35.7">A</text>
<text x="8.9" y="71.5">B</text>
<text x="285.7" y="71.5">B</text>
<text x="8.8" y="107.3">C</text>
<text x="285.6" y="107.3">C</text>
<text x="8.8" y="143.1">D</text>
<text x="285.6" y="143.1">D</text>
<text x="8.9" y="178.9">E</text>
<text x="285.7" y="178.9">E</text>
<text x="28" y="198.8">1</text>
<text x="62.2" y="198.8">2</text>
<text x="96.3" y="198.8">3</text>
<text x="130.4" y="198.8">4</text>
<text x="164.5" y="198.8">5</text>
<text x="198.7" y="198.8">6</text>
<text x="232.8" y="198.8">7</text>
<text x="266.9" y="198.8">8</text>
</g>
<g font-size="3.6" fill="#c90d0c">
<text x="29.8" y="33">Current Sensing</text>
<text x="136.4" y="30.5">ATM30E32</text>
<text x="235.5" y="30.5">Connections</text>
</g>
<g font-size="3.6" fill="#808080">
<text x="243.1" y="50.8">CT4-2</text>
<text x="243.1" y="71.1">SJ2-35813B-SMT-TR</text>
<text x="243.1" y="78.7">CT5-2</text>
<text x="243.1" y="99.1">SJ2-35813B-SMT-TR</text>
<text x="243.1" y="106.6">CT6-2</text>
<text x="243.1" y="127">SJ2-35813B-SMT-TR</text>
</g>
<g font-size="2.7" fill="#c90d0c">
<text x="258.3" y="139">*Optoisolators should</text>
<text x="258.3" y="141.9">be used if connecting</text>
<text x="258.3" y="144.8">CF outputs</text>
</g>
<g font-size="2.5" fill="#808080">
<text x="34.4" y="45">GND</text>
<text x="54.7" y="45">GND</text>
<text x="90.3" y="45">GND</text>
<text x="138.5" y="45">GND</text>
<text x="146" y="49.8" transform="rotate(-90 146 49.8)">C16</text>
<text x="150.8" y="49.8" transform="rotate(-90 150.8 49.8)">0.1uF</text>
<text x="155" y="49.1" transform="rotate(-90 155 49.1)">R12</text>
<text x="160.3" y="48.9" transform="rotate(-90 160.3 48.9)">10K</text>
<text x="31.7" y="54.9" transform="rotate(-90 31.7 54.9)">C17</text>
<text x="36.5" y="54.9" transform="rotate(-90 36.5 54.9)">.33uF</text>
<text x="39.3" y="54.9" transform="rotate(-90 39.3 54.9)">C18</text>
<text x="44.1" y="54.9" transform="rotate(-90 44.1 54.9)">.33uF</text>
<text x="52" y="54.9" transform="rotate(-90 52 54.9)">C19</text>
<text x="56.8" y="54.9" transform="rotate(-90 56.8 54.9)">.33uF</text>
<text x="59.6" y="54.9" transform="rotate(-90 59.6 54.9)">C20</text>
<text x="64.4" y="54.9" transform="rotate(-90 64.4 54.9)">.33uF</text>
<text x="87.6" y="54.9" transform="rotate(-90 87.6 54.9)">C21</text>
<text x="92.4" y="54.9" transform="rotate(-90 92.4 54.9)">.33uF</text>
<text x="95.2" y="54.9" transform="rotate(-90 95.2 54.9)">C22</text>
<text x="100" y="54.9" transform="rotate(-90 100 54.9)">.33uF</text>
<text x="146" y="57.4" transform="rotate(-90 146 57.4)">C23</text>
<text x="150.8" y="57.4" transform="rotate(-90 150.8 57.4)">10uF</text>
<text x="113.4" y="60.2">GND</text>
<text x="146" y="65" transform="rotate(-90 146 65)">C24</text>
<text x="150.8" y="65" transform="rotate(-90 150.8 65)">0.1uF</text>
<text x="81.6" y="69" transform="rotate(-90 81.6 69)">100</text>
<text x="86.4" y="69.4" transform="rotate(-90 86.4 69.4)">R15</text>
<text x="101.9" y="69" transform="rotate(-90 101.9 69)">100</text>
<text x="106.7" y="69.4" transform="rotate(-90 106.7 69.4)">R16</text>
<text x="89.2" y="77.2">22</text>
<text x="118.3" y="77.7" transform="rotate(-90 118.3 77.7)">C26</text>
<text x="123.1" y="77.7" transform="rotate(-90 123.1 77.7)">0.1uF</text>
<text x="136.6" y="75" transform="rotate(-90 136.6 75)">0.1uF</text>
<text x="141.4" y="73.2" transform="rotate(-90 141.4 73.2)">C25</text>
<text x="28.3" y="79.8">22</text>
<text x="56.2" y="79.8">22</text>
<text x="87.4" y="82">R17</text>
<text x="26.5" y="84.6">R18</text>
<text x="54.4" y="84.6">R19</text>
<text x="146.6" y="95.3">IC2</text>
<text x="197.4" y="99.1" transform="rotate(-90 197.4 99.1)">GND</text>
<text x="146.6" y="109.2">ATM90E32AS</text>
<text x="112.1" y="116.5">C27</text>
<text x="119.7" y="116.5">C28</text>
<text x="112.1" y="121.3">10uF</text>
<text x="119.7" y="121.3">0.1uF</text>
<text x="116.1" y="129.5">GND</text>
<text x="127.9" y="147.2" transform="rotate(-90 127.9 147.2)">F</text>
<text x="140.6" y="147.2" transform="rotate(-90 140.6 147.2)">F</text>
<text x="127.9" y="151.4" transform="rotate(-90 127.9 151.4)">18n</text>
<text x="140.6" y="151.4" transform="rotate(-90 140.6 151.4)">18n</text>
<text x="188.3" y="151.1" transform="rotate(-90 188.3 151.1)">R20</text>
<text x="193.1" y="151.1" transform="rotate(-90 193.1 151.1)">1k</text>
<text x="128.2" y="159" transform="rotate(-90 128.2 159)">C29</text>
<text x="140.9" y="159" transform="rotate(-90 140.9 159)">C30</text>
<text x="190.7" y="158.5">CF1-2</text>
<text x="192" y="161.1">BLU</text>
<text x="139" y="172.7">GND</text>
<text x="187.2" y="170.2">GND</text>
</g>
<g font-size="2.1" fill="#808080">
<text x="162.8" y="47.9" transform="rotate(-90 162.8 47.9)">8</text>
<text x="165.3" y="47.9" transform="rotate(-90 165.3 47.9)">7</text>
<text x="167.8" y="47.9" transform="rotate(-90 167.8 47.9)">6</text>
<text x="170.4" y="47.9" transform="rotate(-90 170.4 47.9)">5</text>
<text x="163.9" y="51.8" transform="rotate(-90 163.9 51.8)">8</text>
<text x="166.4" y="51.8" transform="rotate(-90 166.4 51.8)">7</text>
<text x="168.9" y="51.8" transform="rotate(-90 168.9 51.8)">6</text>
<text x="171.5" y="51.8" transform="rotate(-90 171.5 51.8)">5</text>
<text x="162.8" y="60" transform="rotate(-90 162.8 60)">1</text>
<text x="163.9" y="56.1" transform="rotate(-90 163.9 56.1)">1</text>
<text x="165.3" y="60" transform="rotate(-90 165.3 60)">2</text>
<text x="166.4" y="56.1" transform="rotate(-90 166.4 56.1)">2</text>
<text x="167.8" y="60" transform="rotate(-90 167.8 60)">3</text>
<text x="168.9" y="56.1" transform="rotate(-90 168.9 56.1)">3</text>
<text x="170.4" y="60" transform="rotate(-90 170.4 60)">4</text>
<text x="171.5" y="56.1" transform="rotate(-90 171.5 56.1)">4</text>
<text x="207.3" y="58.1">1</text>
<text x="265.8" y="58.1">3</text>
<text x="265.8" y="55.5">1</text>
<text x="43.4" y="63.2" transform="rotate(-90 43.4 63.2)">8</text>
<text x="45.9" y="63.2" transform="rotate(-90 45.9 63.2)">7</text>
<text x="48.5" y="63.2" transform="rotate(-90 48.5 63.2)">6</text>
<text x="51" y="63.2" transform="rotate(-90 51 63.2)">5</text>
<text x="207.3" y="60.6">2</text>
<text x="265.8" y="63.2">2</text>
<text x="265.8" y="60.6">10</text>
<text x="44.5" y="71.3" transform="rotate(-90 44.5 71.3)">1</text>
<text x="44.5" y="67" transform="rotate(-90 44.5 67)">8</text>
<text x="47" y="71.3" transform="rotate(-90 47 71.3)">2</text>
<text x="47" y="67" transform="rotate(-90 47 67)">7</text>
<text x="49.6" y="71.3" transform="rotate(-90 49.6 71.3)">3</text>
<text x="49.6" y="67" transform="rotate(-90 49.6 67)">6</text>
<text x="52.1" y="71.3" transform="rotate(-90 52.1 71.3)">4</text>
<text x="52.1" y="67" transform="rotate(-90 52.1 67)">5</text>
<text x="43.4" y="75.2" transform="rotate(-90 43.4 75.2)">1</text>
<text x="45.9" y="75.2" transform="rotate(-90 45.9 75.2)">2</text>
<text x="48.5" y="75.2" transform="rotate(-90 48.5 75.2)">3</text>
<text x="51" y="75.2" transform="rotate(-90 51 75.2)">4</text>
<text x="138.6" y="75.9" transform="rotate(-90 138.6 75.9)">48</text>
<text x="141.2" y="75.9" transform="rotate(-90 141.2 75.9)">47</text>
<text x="143.7" y="75.9" transform="rotate(-90 143.7 75.9)">46</text>
<text x="146.2" y="75.9" transform="rotate(-90 146.2 75.9)">45</text>
<text x="148.8" y="75.9" transform="rotate(-90 148.8 75.9)">44</text>
<text x="151.3" y="75.9" transform="rotate(-90 151.3 75.9)">43</text>
<text x="153.9" y="75.9" transform="rotate(-90 153.9 75.9)">42</text>
<text x="156.4" y="75.9" transform="rotate(-90 156.4 75.9)">41</text>
<text x="158.9" y="75.9" transform="rotate(-90 158.9 75.9)">40</text>
<text x="161.5" y="75.9" transform="rotate(-90 161.5 75.9)">39</text>
<text x="164" y="75.9" transform="rotate(-90 164 75.9)">38</text>
<text x="166.6" y="75.9" transform="rotate(-90 166.6 75.9)">37</text>
<text x="144.8" y="81.6" transform="rotate(-90 144.8 81.6)">NC</text>
<text x="147.4" y="81.6" transform="rotate(-90 147.4 81.6)">NC</text>
<text x="160.1" y="82.1" transform="rotate(-90 160.1 82.1)">SDI</text>
<text x="162.6" y="83.2" transform="rotate(-90 162.6 83.2)">SDO</text>
<text x="167.7" y="81.5" transform="rotate(-90 167.7 81.5)">CS</text>
<text x="265.8" y="83.5">1</text>
<text x="127.3" y="88.5">2</text>
<text x="127.3" y="86">1</text>
<text x="131.2" y="89.7">AGND</text>
<text x="131.2" y="87.1">AVDD</text>
<text x="139.7" y="84.6" transform="rotate(-90 139.7 84.6)">DVDD</text>
<text x="142.3" y="84.9" transform="rotate(-90 142.3 84.9)">DGND</text>
<text x="149.9" y="84.9" transform="rotate(-90 149.9 84.9)">DGND</text>
<text x="152.4" y="85.4" transform="rotate(-90 152.4 85.4)">VDD18</text>
<text x="155" y="85.4" transform="rotate(-90 155 85.4)">VDD18</text>
<text x="157.5" y="85.7" transform="rotate(-90 157.5 85.7)">RESET</text>
<text x="163.2" y="87.1">DMA_CTRL</text>
<text x="165.1" y="84.1" transform="rotate(-90 165.1 84.1)">SCLK</text>
<text x="171.6" y="89.7">NC</text>
<text x="177.4" y="86">36</text>
<text x="177.4" y="88.5">35</text>
<text x="207.3" y="86">1</text>
<text x="207.3" y="88.5">2</text>
<text x="265.8" y="86">3</text>
<text x="265.8" y="88.5">10</text>
<text x="127.3" y="93.6">4</text>
<text x="127.3" y="91.1">3</text>
<text x="131.2" y="94.7">I1N</text>
<text x="131.2" y="92.2">I1P</text>
<text x="170.4" y="94.7">PM0</text>
<text x="170.4" y="92.2">PM1</text>
<text x="177.4" y="93.6">33</text>
<text x="177.4" y="91.1">34</text>
<text x="265.8" y="91.1">2</text>
<text x="127.3" y="98.7">6</text>
<text x="127.3" y="101.2">7</text>
<text x="131.2" y="99.8">I2N</text>
<text x="131.2" y="97.3">I2P</text>
<text x="169.3" y="97.3">TEST</text>
<text x="169.7" y="99.8">IRQ1</text>
<text x="177.4" y="101.2">30</text>
<text x="177.4" y="98.7">31</text>
<text x="177.4" y="96.2">32</text>
<text x="127.3" y="103.8">8</text>
<text x="127.3" y="106.3">9</text>
<text x="131.2" y="104.9">I3N</text>
<text x="131.2" y="102.4">I3P</text>
<text x="131.2" y="107.4">I4P</text>
<text x="163.6" y="104.9">WARNOUT</text>
<text x="169.7" y="102.4">IRQ0</text>
<text x="170.7" y="107.4">CF4</text>
<text x="177.4" y="106.3">28</text>
<text x="177.4" y="103.8">29</text>
<text x="126.1" y="113.9">12</text>
<text x="126.1" y="108.9">10</text>
<text x="126.2" y="111.4">11</text>
<text x="131.2" y="110">I4N</text>
<text x="131.2" y="112.5">VREF</text>
<text x="170.7" y="112.5">CF2</text>
<text x="170.7" y="110">CF3</text>
<text x="177.4" y="113.9">25</text>
<text x="177.4" y="111.4">26</text>
<text x="177.4" y="108.9">27</text>
<text x="207.3" y="113.9">1</text>
<text x="265.8" y="113.9">3</text>
<text x="265.8" y="111.4">1</text>
<text x="131.2" y="115.1">AGND</text>
<text x="170.7" y="115.1">CF1</text>
<text x="207.3" y="116.5">2</text>
<text x="265.8" y="119">2</text>
<text x="265.8" y="116.5">10</text>
<text x="139.7" y="122.1" transform="rotate(-90 139.7 122.1)">V1P</text>
<text x="142.3" y="122.1" transform="rotate(-90 142.3 122.1)">V1N</text>
<text x="144.8" y="122.1" transform="rotate(-90 144.8 122.1)">V2P</text>
<text x="147.4" y="122.1" transform="rotate(-90 147.4 122.1)">V2N</text>
<text x="149.9" y="122.1" transform="rotate(-90 149.9 122.1)">V3P</text>
<text x="152.4" y="122.1" transform="rotate(-90 152.4 122.1)">V3N</text>
<text x="155" y="122.1" transform="rotate(-90 155 122.1)">DGND</text>
<text x="157.5" y="122.1" transform="rotate(-90 157.5 122.1)">OSCI</text>
<text x="160.1" y="122.1" transform="rotate(-90 160.1 122.1)">OSCO</text>
<text x="162.6" y="122.1" transform="rotate(-90 162.6 122.1)">ZX0</text>
<text x="165.1" y="122.1" transform="rotate(-90 165.1 122.1)">ZX1</text>
<text x="167.7" y="122.1" transform="rotate(-90 167.7 122.1)">ZX2</text>
<text x="138.6" y="127.2" transform="rotate(-90 138.6 127.2)">13</text>
<text x="141.2" y="127.2" transform="rotate(-90 141.2 127.2)">14</text>
<text x="143.7" y="127.2" transform="rotate(-90 143.7 127.2)">15</text>
<text x="146.2" y="127.2" transform="rotate(-90 146.2 127.2)">16</text>
<text x="148.8" y="127.2" transform="rotate(-90 148.8 127.2)">17</text>
<text x="151.3" y="127.2" transform="rotate(-90 151.3 127.2)">18</text>
<text x="153.9" y="127.2" transform="rotate(-90 153.9 127.2)">19</text>
<text x="156.4" y="127.2" transform="rotate(-90 156.4 127.2)">20</text>
<text x="158.9" y="127.2" transform="rotate(-90 158.9 127.2)">21</text>
<text x="161.5" y="127.2" transform="rotate(-90 161.5 127.2)">22</text>
<text x="164" y="127.2" transform="rotate(-90 164 127.2)">23</text>
<text x="166.6" y="127.2" transform="rotate(-90 166.6 127.2)">24</text>
<text x="247.2" y="139.3">1</text>
<text x="247.2" y="141.9">2</text>
<text x="247.2" y="144.4">3</text>
<text x="247.2" y="147">4</text>
</g>
<g font-size="1.8" fill="#808080">
<text x="159.9" y="36.8" transform="rotate(-90 159.9 36.8)">VDD/1.6D</text>
<text x="30.4" y="49.5" transform="rotate(-90 30.4 49.5)">IAP-2</text>
<text x="45.7" y="49.5" transform="rotate(-90 45.7 49.5)">IAN-2</text>
<text x="50.7" y="49.5" transform="rotate(-90 50.7 49.5)">IBP-2</text>
<text x="66" y="49.5" transform="rotate(-90 66 49.5)">IBN-2</text>
<text x="86.3" y="49.5" transform="rotate(-90 86.3 49.5)">ICP-2</text>
<text x="101.5" y="49.5" transform="rotate(-90 101.5 49.5)">ICN-2</text>
<text x="160.6" y="57.2" transform="rotate(-90 160.6 57.2)">R13</text>
<text x="174.5" y="57.2" transform="rotate(-90 174.5 57.2)">10K</text>
<text x="216.4" y="59.1">IA--2</text>
<text x="274.8" y="56.5">IA--2</text>
<text x="134.5" y="62.2" transform="rotate(-90 134.5 62.2)">VDD/1.6D</text>
<text x="178.3" y="64.1">MOSI/3.3A</text>
<text x="216.4" y="61.6">IA+-2</text>
<text x="274.8" y="64.1">IA+-2</text>
<text x="178.3" y="66.7">MISO/3.3B</text>
<text x="178.3" y="69.2">SCLK/3.3B</text>
<text x="178.3" y="71.8">CS-2/3.3B</text>
<text x="41.2" y="72.4" transform="rotate(-90 41.2 72.4)">R14</text>
<text x="55.2" y="72.4" transform="rotate(-90 55.2 72.4)">100</text>
<text x="22.8" y="89.4" transform="rotate(-90 22.8 89.4)">IA+-2</text>
<text x="45.7" y="88.9" transform="rotate(-90 45.7 88.9)">IA--2</text>
<text x="50.7" y="89.4" transform="rotate(-90 50.7 89.4)">IB+-2</text>
<text x="73.6" y="88.9" transform="rotate(-90 73.6 88.9)">IB--2</text>
<text x="83.7" y="87" transform="rotate(-90 83.7 87)">IC+-2</text>
<text x="104.1" y="86.5" transform="rotate(-90 104.1 86.5)">IC--2</text>
<text x="216.4" y="89.5">IB+-2</text>
<text x="216.4" y="87">IB--2</text>
<text x="274.8" y="84.5">IB--2</text>
<text x="115.4" y="94.6">IAN-2</text>
<text x="115.5" y="92.1">IAP-2</text>
<text x="192.9" y="90.2" transform="rotate(-90 192.9 90.2)">VDD/1.6D</text>
<text x="274.8" y="92.1">IB+-2</text>
<text x="115.4" y="99.7">IBN-2</text>
<text x="115.5" y="97.2">IBP-2</text>
<text x="186" y="99.7">IRQ1/3.1B</text>
<text x="115.3" y="104.8">ICN-2</text>
<text x="115.4" y="102.2">ICP-2</text>
<text x="186" y="104.8">WARN/3.1A</text>
<text x="186" y="107.3">CF4-2</text>
<text x="186" y="102.2">IRQ0/3.1B</text>
<text x="186" y="109.9">CF3-2</text>
<text x="186" y="112.4">CF2-2</text>
<text x="274.8" y="112.4">IC--2</text>
<text x="186" y="114.9">CF1-2</text>
<text x="216.4" y="117.5">IC+-2</text>
<text x="216.4" y="114.9">IC--2</text>
<text x="274.8" y="120">IC+-2</text>
<text x="97.1" y="140.3">V2P-2</text>
<text x="134.5" y="139.5" transform="rotate(-90 134.5 139.5)">4D</text>
<text x="144.7" y="143.4" transform="rotate(-90 144.7 143.4)">V2P-2</text>
<text x="147.2" y="143.5" transform="rotate(-90 147.2 143.5)">V2N-2</text>
<text x="149.8" y="143.4" transform="rotate(-90 149.8 143.4)">V3P-2</text>
<text x="152.3" y="143.5" transform="rotate(-90 152.3 143.5)">V3N-2</text>
<text x="162.5" y="138.2" transform="rotate(-90 162.5 138.2)">ZX0-2</text>
<text x="165" y="138.2" transform="rotate(-90 165 138.2)">ZX1-2</text>
<text x="167.6" y="138.2" transform="rotate(-90 167.6 138.2)">ZX2-2</text>
<text x="190.4" y="138.4" transform="rotate(-90 190.4 138.4)">CF1-2</text>
<text x="209" y="142.9">ZX1-2</text>
<text x="209" y="140.3">ZX2-2</text>
<text x="236.9" y="140.3">CF4-2</text>
<text x="236.9" y="142.9">CF3-2</text>
<text x="102.2" y="145.4">VAP2/3.4D</text>
<text x="121.8" y="146" transform="rotate(-90 121.8 146)">VAP2/3.4D</text>
<text x="134.5" y="146" transform="rotate(-90 134.5 146)">VAN2/3.</text>
<text x="209" y="145.4">ZX0-2</text>
<text x="236.9" y="145.4">CF2-2</text>
<text x="236.9" y="147.9">CF1-2</text>
<text x="97.1" y="150.5">V3P-2</text>
<text x="97.1" y="160.6">V2N-2</text>
<text x="102.2" y="165.7">VAN2/3.4D</text>
<text x="97.1" y="170.8">V3N-2</text>
</g>
</svg>
